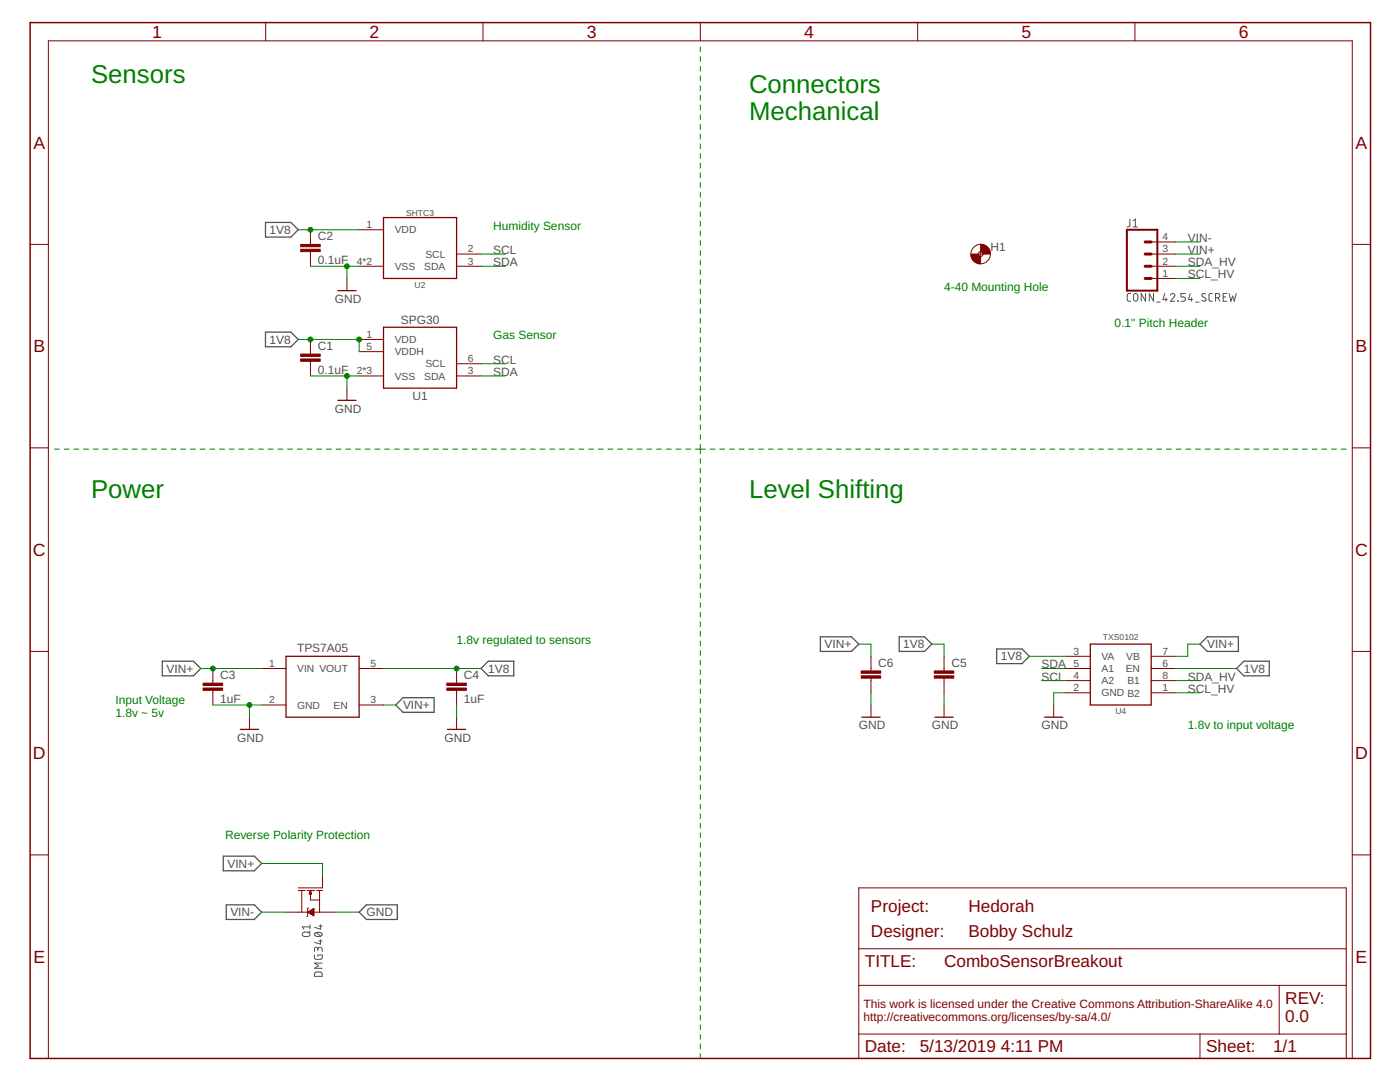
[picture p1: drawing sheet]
<svg xmlns="http://www.w3.org/2000/svg" width="279mm" height="216mm" viewBox="0 0 279 216" stroke-linecap="round" stroke-linejoin="round" font-family="sans-serif">
<g fill="none" stroke="#505050" stroke-width=".2">
<path d="M225.5 43.7l-.1 1.4-.4 .2M225.7 58.6h-.5l-.2 .3v1l.2 .2h.5M226.1 45.3h.9M226.1 44.1l.5-.4v1.6M226.3 58.7l.4-.1 .2 .1 .2 1a.43 .43 0 0 1-.5 .4 .43 .43 0 0 1-.4-.4zM228.6 58.6v1.5l-.8-1.5v1.5M230.2 58.6v1.5l-.8-1.5v1.5M232.5 58.6l-.4 1.2h.9M232.7 59.4v.7M233.6 58.9a.42 .42 0 0 1 .6-.3 .42 .42 0 0 1 .1 .6l-.7 .9h.9M236.6 58.6h-.9v.6h.5a.44 .44 0 0 1 .4 .5 .44 .44 0 0 1-.4 .4h-.5M237.5 58.6l-.3 1.2h.8"/>
<path d="M237.8 59.4v.7M240.6 58.7l-.5-.1-.2 .3v.2l.6 .4a.42 .42 0 0 1 0 .6 .42 .42 0 0 1-.7-.2M242 58.6h-.5l-.2 .3v1l.2 .2h.5M242.6 59.4h.4a.42 .42 0 0 0 .4-.4 .42 .42 0 0 0-.4-.4h-.4v1.5M243.1 59.4l.3 .7M244.1 59.2h.5M244.8 58.6h-.7v1.5h.7M245.3 58.6l.4 1.5 .3-1 .3 1 .4-1.5M230.8 60.3h.7M235 60l.1 .1zM238.6 60.3h.7M60.5 186.1l.9-.1a.43 .43 0 0 1 .5 .4 .43 .43 0 0 1-.5 .5l-.9-.2-.2-.3z"/>
<path d="M61.9 185.8l-.4 .4M61.9 185h-1.6l.4 .4M61.9 184.5v.9M62.8 190.6v.6l.2 .2h1l.3-.2v-.6h-.9v.2M62.8 186.2a.97 .97 0 0 1 1.5 .3 .92 .92 0 0 1-1.5 0zM62.9 194.1l.3-.1h.8l.3 .2v.6h-1.5zM63.1 186.1l.9 .7M63.4 189.4a.43 .43 0 0 1 .5-.4 .43 .43 0 0 1 .4 .4v.5M63.4 189.7v-.5l-.4-.2-.2 .2v.7M63.6 187.8h.7M63.6 184.8h.7M64 187.5v.9l-1.2-.4"/>
<path d="M64 184.5v.9l-1.2-.4M64.3 192.2h-1.5l.8 .5-.8 .5h1.5"/>
</g>
<g fill="none" stroke="#505050" stroke-width=".25">
<path d="M53 44.4h5.1l1.4 1.4-1.4 1.5h-5.1zM53 66.3h5.1l1.4 1.4-1.4 1.5h-5.1zM32.4 131.9h6.2l1.5 1.5-1.5 1.5h-6.2zM96 133.4l1.5-1.5h5v3h-5zM163.7 127.1h6.2l1.5 1.4-1.5 1.5h-6.2zM179.5 127.1h5l1.5 1.4-1.5 1.5h-5zM198.9 129.5h5.1l1.4 1.5-1.4 1.4h-5.1zM239.5 128.5l1.4-1.4h6.2v2.9h-6.2zM248.2 131.9h5.1v3h-5.1l-1.4-1.5zM79 140.7l1.4-1.5h6.2v2.9h-6.2zM44.6 170.8h6.2l1.4 1.5-1.4 1.5h-6.2zM45.1 180.6h5.7l1.4 1.4-1.4 1.5h-5.7z"/>
<path d="M71.7 182l1.4-1.4h6.2v2.9h-6.2z"/>
</g>
<g fill="none" stroke="#800000" stroke-width=".2">
<path d="M53 4.5v3.6M96.4 4.5v3.6M139.8 4.5v3.6M183.1 4.5v3.6M226.5 4.5v3.6M6 48.8h3.7M62 45.8v3M62 50.2v2.9M69.2 55.6v2.4M71.7 45.8h4.8M71.7 53.1h4.8M91.1 53.1h4.9"/>
<path d="M91.1 50.7h4.9M195.2 50.7h1M195.7 50.2v1M229.7 53.1h4.9M229.7 50.7h4.9M229.7 55.6h4.9M229.7 48.3h4.9M269.9 48.8h3.6M62 67.7v2.9M62 72.1v2.9M69.2 77.4v2.5M71.7 67.7h4.8"/>
<path d="M71.7 70.2h4.8M71.7 75h4.8M91.1 75h4.9M91.1 72.6h4.9M6 89.4h3.7M269.9 89.4h3.6M6 130h3.7M42.5 133.4v2.9M42.5 137.8v2.9M52.2 133.4h4.9M71.7 133.4h4.8M91.1 133.4v2.9"/>
<path d="M91.1 137.8v2.9M173.8 131v2.9M173.8 135.3v2.9M188.4 131v2.9M188.4 135.3v2.9M212.7 133.4h4.9M212.7 135.8h4.9M212.7 131h4.9M212.7 138.2h4.9M229.7 133.4h4.9M229.7 135.8h4.9M229.7 131h4.9"/>
<path d="M229.7 138.2h4.9M269.9 130h3.6M49.8 143.1v2.4M52.2 140.7h4.9M71.7 140.7h4.8M91.1 143.1v2.4M173.8 140.7v2.4M188.4 140.7v2.4M210.3 140.7v2.4M6 170.6h3.7M59.5 177.7h1.4M60.2 177.7v4.3"/>
<path d="M61.3 177.7h1.5M61.7 178.3h.5M61.8 178.2h.3M61.8 178.1h.3M61.8 178h.2M61.9 177.9h.1M61.9 177.8h.1M62 178.4v1.2h1.8M62 177.7l.2 .7h-.5zM63.2 177.7h1.2M63.8 177.7v4.3M64.4 174.7v2.5h-4.9"/>
<path d="M171.4 177.2h97.3v34h-97.3zM269.9 170.6h3.6M57.1 182h4.3M61.5 182h1.1M61.5 182.1h1.1M61.6 181.1l-.2 .2v1.5l-.2 .1M61.7 181.9h.9M61.7 182.2h.9M61.9 181.7h.7M61.9 182.3h.7M62.1 181.6h.5M62.1 182.4h.5"/>
<path d="M62.3 181.5h.3M62.3 182.5h.3M62.4 181.4h.2M62.5 182.7h.1M62.6 182h4.2M62.6 181.3l-1.2 .7M62.6 181.3v1.5l-1.2-.8M62.6 181.3h.1M171.4 196.6h97.3M171.4 189.3h97.3M255.3 196.6v9.7M9.7 211.2v-203.1h260.2v203.1"/>
<path d="M171.4 206.3h97.3M239.5 206.3v4.9"/>
<circle cx="195.7" cy="50.7" r="1.95"/>
<circle cx="195.7" cy="50.7" r=".49"/>
</g>
<path d="M67.4 58h3.7M76.5 43.4h14.6v12.2h-14.6zM67.4 79.9h3.7M76.5 65.3h14.6v12.1h-14.6zM57.1 131h14.6v12.1h-14.6zM217.6 128.5h12.1v12.2h-12.1zM48 145.5h3.6M89.3 145.5h3.6M172 143.1h3.6M186.6 143.1h3.6M208.5 143.1h3.6" fill="none" stroke="#800000" stroke-width=".25"/>
<g fill="#800000" stroke="#800000" stroke-width=".2">
<path d="M60 71.6h3.9v.5h-3.9z"/>
<path d="M60 70.7h3.9v.4h-3.9z"/>
<path d="M60 49.7h3.9v.5h-3.9z"/>
<path d="M60 48.8h3.9v.4h-3.9z"/>
<path d="M40.5 137.3h3.9v.5h-3.9z"/>
<path d="M40.5 136.3h3.9v.5h-3.9z"/>
<path d="M89.2 137.3h3.9v.5h-3.9z"/>
<path d="M89.2 136.3h3.9v.5h-3.9z"/>
<path d="M186.5 134.9h3.9v.4h-3.9z"/>
<path d="M186.5 133.9h3.9v.4h-3.9z"/>
<path d="M171.9 134.9h3.9v.4h-3.9z"/>
<path d="M171.9 133.9h3.9v.4h-3.9z"/>
</g>
<path d="M224.9 45.8h6.1v12.2h-6.1z" fill="none" stroke="#800000" stroke-width=".4"/>
<path d="M228.5 50.7h1.2M228.5 53.1h1.2M228.5 55.6h1.2M228.5 48.3h1.2" fill="none" stroke="#800000" stroke-width=".59"/>
<g fill="#800000" stroke="#800000" stroke-width=".2">
<path d="M195.7 48.8a1.92 1.92 0 0 1 2 1.9h-1.5l-.2-.3-.3-.2z" fill-rule="evenodd"/>
<path d="M193.8 50.7h1.4a.47 .47 0 0 0 .5 .5v1.4a1.89 1.89 0 0 1-1.9-1.9z" fill-rule="evenodd"/>
</g>
<path d="M6 4.5h267.5v206.7h-267.5z" fill="none" stroke="#800000" stroke-width=".3"/>
<g fill="none" stroke="#008000" stroke-width=".2">
<path d="M139.8 9.4v.9M139.8 11.3v1M139.8 13.2v1M139.8 15.2v.9M139.8 17.1v1M139.8 19v1M139.8 21v.9M139.8 22.9v1M139.8 24.8v1M139.8 26.8v.9M139.8 28.7v1M139.8 30.6v1"/>
<path d="M139.8 32.6v.9M139.8 34.5v1M139.8 36.4v1M139.8 38.4v.9M59.5 45.8h12.2M62 53.1h9.7M69.2 53.1v2.5M96 50.7h4.9M96 53.1h4.9M139.8 40.3v1M139.8 42.2v1M139.8 44.2v.9"/>
<path d="M139.8 46.1v1M139.8 48v1M139.8 50v.9M139.8 51.9v1M139.8 53.8v1M139.8 55.8v.9M139.8 57.7v1M139.8 59.6v1M234.6 50.7h4.9M234.6 53.1h4.9M234.6 55.6h4.9M234.6 48.3h4.9"/>
<path d="M59.5 67.7h12.2v2.5M62 75h9.7M69.2 75v2.4M96 72.6h4.9M96 75h4.9M139.8 61.6v.9M139.8 63.5v1M139.8 65.4v1M139.8 67.4v.9M139.8 69.3v1M139.8 71.2v1M139.8 73.2v.9"/>
<path d="M139.8 75.1v1M139.8 77v1M139.8 79v.9M10.9 89.6h1M12.8 89.6h1M14.8 89.6h.9M16.7 89.6h1M18.6 89.6h1M20.6 89.6h.9M22.5 89.6h1M24.4 89.6h1M26.4 89.6h1"/>
<path d="M28.3 89.6h1M30.2 89.6h1M32.2 89.6h1M34.1 89.6h1M36.1 89.6h.9M38 89.6h1M39.9 89.6h1M41.9 89.6h1M43.8 89.6h1M45.8 89.6h.9M47.7 89.6h1M49.6 89.6h1"/>
<path d="M51.6 89.6h1M53.5 89.6h1M55.5 89.6h.9M57.4 89.6h1M59.3 89.6h1M61.3 89.6h1M63.2 89.6h1M65.2 89.6h.9M67.1 89.6h1M69 89.6h1M71 89.6h.9M72.9 89.6h1"/>
<path d="M74.8 89.6h1M76.8 89.6h.9M78.7 89.6h1M80.6 89.6h1M82.6 89.6h1M84.5 89.6h1M86.5 89.6h.9M88.4 89.6h1M90.3 89.6h1M92.3 89.6h1M94.2 89.6h1M96.2 89.6h.9"/>
<path d="M98.1 89.6h1M100 89.6h1M102 89.6h1M103.9 89.6h1M105.8 89.6h1M107.8 89.6h1M109.7 89.6h1M111.7 89.6h.9M113.6 89.6h1M115.5 89.6h1M117.5 89.6h.9M119.4 89.6h1"/>
<path d="M121.3 89.6h1M123.3 89.6h1M125.2 89.6h1M127.2 89.6h.9M129.1 89.6h1M131 89.6h1M133 89.6h1M134.9 89.6h1M136.8 89.6h1M138.8 89.6h2M139.8 80.9v1M139.8 82.8v1"/>
<path d="M139.8 84.8v.9M139.8 86.7v1M139.8 88.6v2M139.8 91.5v1M139.8 93.5v.9M139.8 95.4v.9M139.8 97.3v.9M139.8 99.2v.9M141.7 89.6h1M143.6 89.6h1M145.6 89.6h1M147.5 89.6h1"/>
<path d="M149.5 89.6h.9M151.4 89.6h1M153.3 89.6h1M155.3 89.6h1M157.2 89.6h1M159.2 89.6h.9M161.1 89.6h1M163 89.6h1M165 89.6h.9M166.9 89.6h1M168.8 89.6h1M170.8 89.6h1"/>
<path d="M172.7 89.6h1M174.6 89.6h1M176.6 89.6h1M178.5 89.6h1M180.5 89.6h.9M182.4 89.6h1M184.3 89.6h1M186.3 89.6h1M188.2 89.6h1M190.2 89.6h.9M192.1 89.6h1M194 89.6h1"/>
<path d="M196 89.6h1M197.9 89.6h1M199.9 89.6h.9M201.8 89.6h1M203.7 89.6h1M205.7 89.6h1M207.6 89.6h1M209.5 89.6h1M211.5 89.6h.9M213.4 89.6h1M215.3 89.6h1M217.3 89.6h1"/>
<path d="M219.2 89.6h1M221.2 89.6h.9M223.1 89.6h1M225 89.6h1M227 89.6h1M228.9 89.6h1M230.9 89.6h.9M232.8 89.6h1M234.7 89.6h1M236.7 89.6h1M238.6 89.6h1M240.5 89.6h1"/>
<path d="M242.5 89.6h1M244.4 89.6h1M246.4 89.6h.9M248.3 89.6h1M250.2 89.6h1M252.2 89.6h1M254.1 89.6h1M256.1 89.6h.9M258 89.6h1M259.9 89.6h1M261.9 89.6h.9M263.8 89.6h1"/>
<path d="M265.7 89.6h1M267.7 89.6h1M139.8 101.1v1M139.8 103v1M139.8 104.9v1M139.8 106.8v1M139.8 108.8v.9M139.8 110.7v.9M139.8 112.6v.9M139.8 114.5v1M139.8 116.4v1M139.8 118.3v1"/>
<path d="M40.1 133.4h12.1M76.5 133.4h19.5M139.8 120.2v1M139.8 122.2v.9M139.8 124.1v.9M139.8 126v1M139.8 127.9v1M139.8 129.8v1M139.8 131.7v1M139.8 133.6v1M139.8 135.6v.9M139.8 137.5v.9"/>
<path d="M139.8 139.4v1M171.4 128.5h2.4v2.5M173.8 138.2v2.5M186 128.5h2.4v2.5M188.4 138.2v2.5M205.4 131h7.3M207.9 135.8h4.8M207.9 133.4h4.8M212.7 138.2h-2.4v2.5M234.6 135.8h4.9M234.6 133.4h12.2M234.6 138.2h4.9"/>
<path d="M239.5 128.5h-2.5v2.5h-2.4M42.5 140.7h9.7M49.8 140.7v2.4M76.5 140.7h2.5M91.1 140.7v2.4M139.8 141.3v1M139.8 143.2v1M139.8 145.1v1M139.8 147v1M139.8 149v.9M139.8 150.9v.9M139.8 152.8v1"/>
<path d="M139.8 154.7v1M139.8 156.6v1M139.8 158.5v1M52.2 172.3h12.2v2.4M139.8 160.5v.9M139.8 162.4v.9M139.8 164.3v.9M139.8 166.2v1M139.8 168.1v1M139.8 170v1M139.8 172v.9M139.8 173.9v.9"/>
<path d="M139.8 175.8v.9M139.8 177.7v.9M139.8 179.6v1M52.2 182h4.9M66.8 182h4.9M139.8 181.5v1M139.8 183.4v1M139.8 185.4v.9M139.8 187.3v.9M139.8 189.2v.9M139.8 191.1v.9M139.8 193v1"/>
<path d="M139.8 194.9v1M139.8 196.8v1M139.8 198.8v.9M139.8 200.7v.9M139.8 202.6v.9M139.8 204.5v1M139.8 206.4v1M139.8 208.3v1M139.8 210.2v1"/>
</g>
<g fill="#008000" stroke="#008000" stroke-width=".2">
<circle cx="69.2" cy="75" r=".49"/>
<circle cx="69.2" cy="53.1" r=".49"/>
<circle cx="49.8" cy="140.7" r=".49"/>
<circle cx="71.7" cy="67.7" r=".49"/>
<circle cx="62" cy="67.7" r=".49"/>
<circle cx="62" cy="45.8" r=".49"/>
<circle cx="91.1" cy="133.4" r=".49"/>
<circle cx="42.5" cy="133.4" r=".49"/>
</g>
<g font-size="5.1" fill="#008000">
<text x="18.2" y="16.7">Sensors</text>
<text x="149.5" y="18.5">Connectors</text>
<text x="149.5" y="24">Mechanical</text>
<text x="18.2" y="99.3">Power</text>
<text x="149.5" y="99.3">Level Shifting</text>
</g>
<g font-size="3.5" fill="#800000">
<text x="30.4" y="7.6">1</text>
<text x="73.7" y="7.6">2</text>
<text x="117.1" y="7.6">3</text>
<text x="160.5" y="7.6">4</text>
<text x="203.8" y="7.6">5</text>
<text x="247.2" y="7.6">6</text>
<text x="6.7" y="29.7">A</text>
<text x="270.5" y="29.7">A</text>
<text x="6.7" y="70.3">B</text>
<text x="270.5" y="70.3">B</text>
<text x="6.6" y="110.9">C</text>
<text x="270.4" y="110.9">C</text>
<text x="6.6" y="151.5">D</text>
<text x="270.4" y="151.5">D</text>
<text x="6.7" y="192.1">E</text>
<text x="270.5" y="192.1">E</text>
</g>
<g font-size="3.4" fill="#800000">
<text x="173.8" y="182">Project:</text>
<text x="193.3" y="182">Hedorah</text>
<text x="173.8" y="186.9">Designer:</text>
<text x="193.3" y="186.9">Bobby Schulz</text>
<text x="172.6" y="193">TITLE:</text>
<text x="188.4" y="193">ComboSensorBreakout</text>
<text x="256.5" y="200.3">REV:</text>
<text x="256.5" y="203.9">0.0</text>
<text x="172.6" y="210">Date:</text>
<text x="183.5" y="210">5/13/2019</text>
<text x="199.7" y="210">4:11 PM</text>
<text x="240.7" y="210">Sheet:</text>
<text x="254.1" y="210">1/1</text>
</g>
<g font-size="2.4" fill="#505050">
<text x="53.8" y="46.7">1V8</text>
<text x="63.4" y="47.9">C2</text>
<text x="63.4" y="52.8">0.1uF</text>
<text x="98.4" y="50.7">SCL</text>
<text x="98.4" y="53.1">SDA</text>
<text x="197.6" y="50.1">H1</text>
<text x="237" y="50.7">VIN+</text>
<text x="237" y="53.1">SDA_HV</text>
<text x="237" y="48.3">VIN-</text>
<text x="237" y="55.6">SCL_HV</text>
<text x="66.8" y="60.4">GND</text>
<text x="80" y="64.7">SPG30</text>
<text x="53.8" y="68.6">1V8</text>
<text x="63.4" y="69.8">C1</text>
<text x="63.4" y="74.7">0.1uF</text>
<text x="98.4" y="72.6">SCL</text>
<text x="98.4" y="75">SDA</text>
<text x="66.8" y="82.3">GND</text>
<text x="82.3" y="79.8">U1</text>
<text x="59.3" y="130.1">TPS7A05</text>
<text x="164.5" y="129.4">VIN+</text>
<text x="180.3" y="129.4">1V8</text>
<text x="199.7" y="131.8">1V8</text>
<text x="240.9" y="129.4">VIN+</text>
<text x="33.2" y="134.2">VIN+</text>
<text x="43.9" y="135.5">C3</text>
<text x="92.6" y="135.5">C4</text>
<text x="97.5" y="134.2">1V8</text>
<text x="175.3" y="133">C6</text>
<text x="189.9" y="133">C5</text>
<text x="207.9" y="135.8">SCL</text>
<text x="207.9" y="133.4">SDA</text>
<text x="237" y="135.8">SDA_HV</text>
<text x="248.2" y="134.2">1V8</text>
<text x="43.9" y="140.3">1uF</text>
<text x="80.4" y="141.5">VIN+</text>
<text x="92.6" y="140.3">1uF</text>
<text x="237" y="138.2">SCL_HV</text>
<text x="47.4" y="148">GND</text>
<text x="88.7" y="148">GND</text>
<text x="171.4" y="145.5">GND</text>
<text x="186" y="145.5">GND</text>
<text x="207.9" y="145.5">GND</text>
<text x="45.4" y="173.1">VIN+</text>
<text x="46" y="182.9">VIN-</text>
<text x="73.1" y="182.9">GND</text>
</g>
<g font-size="2.4" fill="#008000">
<text x="98.4" y="45.8">Humidity Sensor</text>
<text x="188.4" y="58">4-40 Mounting Hole</text>
<text x="222.5" y="65.3">0.1&quot; Pitch Header</text>
<text x="98.4" y="67.7">Gas Sensor</text>
<text x="91.1" y="128.5">1.8v regulated to sensors</text>
<text x="23" y="140.5">Input Voltage</text>
<text x="23" y="143.1">1.8v ~ 5v</text>
<text x="237" y="145.5">1.8v to input voltage</text>
<text x="44.9" y="167.4">Reverse Polarity Protection</text>
</g>
<g font-size="2.4" fill="#800000">
<text x="172.4" y="201.1">This work is licensed under the Creative Commons Attribution-ShareAlike 4.0</text>
<text x="172.4" y="203.7">http://creativecommons.org/licenses/by-sa/4.0/</text>
</g>
<g font-size="2.1" fill="#505050">
<text x="73.2" y="45.5">1</text>
<text x="78.8" y="46.6">VDD</text>
<text x="232" y="47.9">4</text>
<text x="71.2" y="52.8">4*2</text>
<text x="78.8" y="53.9">VSS</text>
<text x="84.7" y="53.9">SDA</text>
<text x="84.9" y="51.4">SCL</text>
<text x="93.4" y="52.8">3</text>
<text x="93.4" y="50.4">2</text>
<text x="232" y="52.8">2</text>
<text x="232" y="50.4">3</text>
<text x="232" y="55.2">1</text>
<text x="73.2" y="67.4">1</text>
<text x="73.2" y="69.8">5</text>
<text x="78.8" y="68.5">VDD</text>
<text x="78.8" y="70.9">VDDH</text>
<text x="71.2" y="74.7">2*3</text>
<text x="78.8" y="75.8">VSS</text>
<text x="84.7" y="75.8">SDA</text>
<text x="84.9" y="73.3">SCL</text>
<text x="93.4" y="72.2">6</text>
<text x="93.4" y="74.7">3</text>
<text x="214.2" y="130.6">3</text>
<text x="219.8" y="131.7">VA</text>
<text x="224.8" y="131.7">VB</text>
<text x="232" y="130.6">7</text>
<text x="53.7" y="133">1</text>
<text x="59.3" y="134.1">VIN VOUT</text>
<text x="73.9" y="133">5</text>
<text x="214.2" y="133">5</text>
<text x="214.2" y="135.5">4</text>
<text x="214.2" y="137.9">2</text>
<text x="219.8" y="134.1">A1</text>
<text x="219.8" y="136.5">A2</text>
<text x="224.7" y="134.1">EN</text>
<text x="225" y="136.5">B1</text>
<text x="232" y="133">6</text>
<text x="232" y="135.5">8</text>
<text x="232" y="137.9">1</text>
<text x="53.7" y="140.3">2</text>
<text x="59.3" y="141.4">GND</text>
<text x="66.6" y="141.4">EN</text>
<text x="73.9" y="140.3">3</text>
<text x="219.8" y="139">GND B2</text>
</g>
<g font-size="1.7" fill="#505050">
<text x="81" y="43">SHTC3</text>
<text x="82.8" y="57.4">U2</text>
<text x="220.1" y="127.7">TXS0102</text>
<text x="222.6" y="142.5">U4</text>
</g>
</svg>
